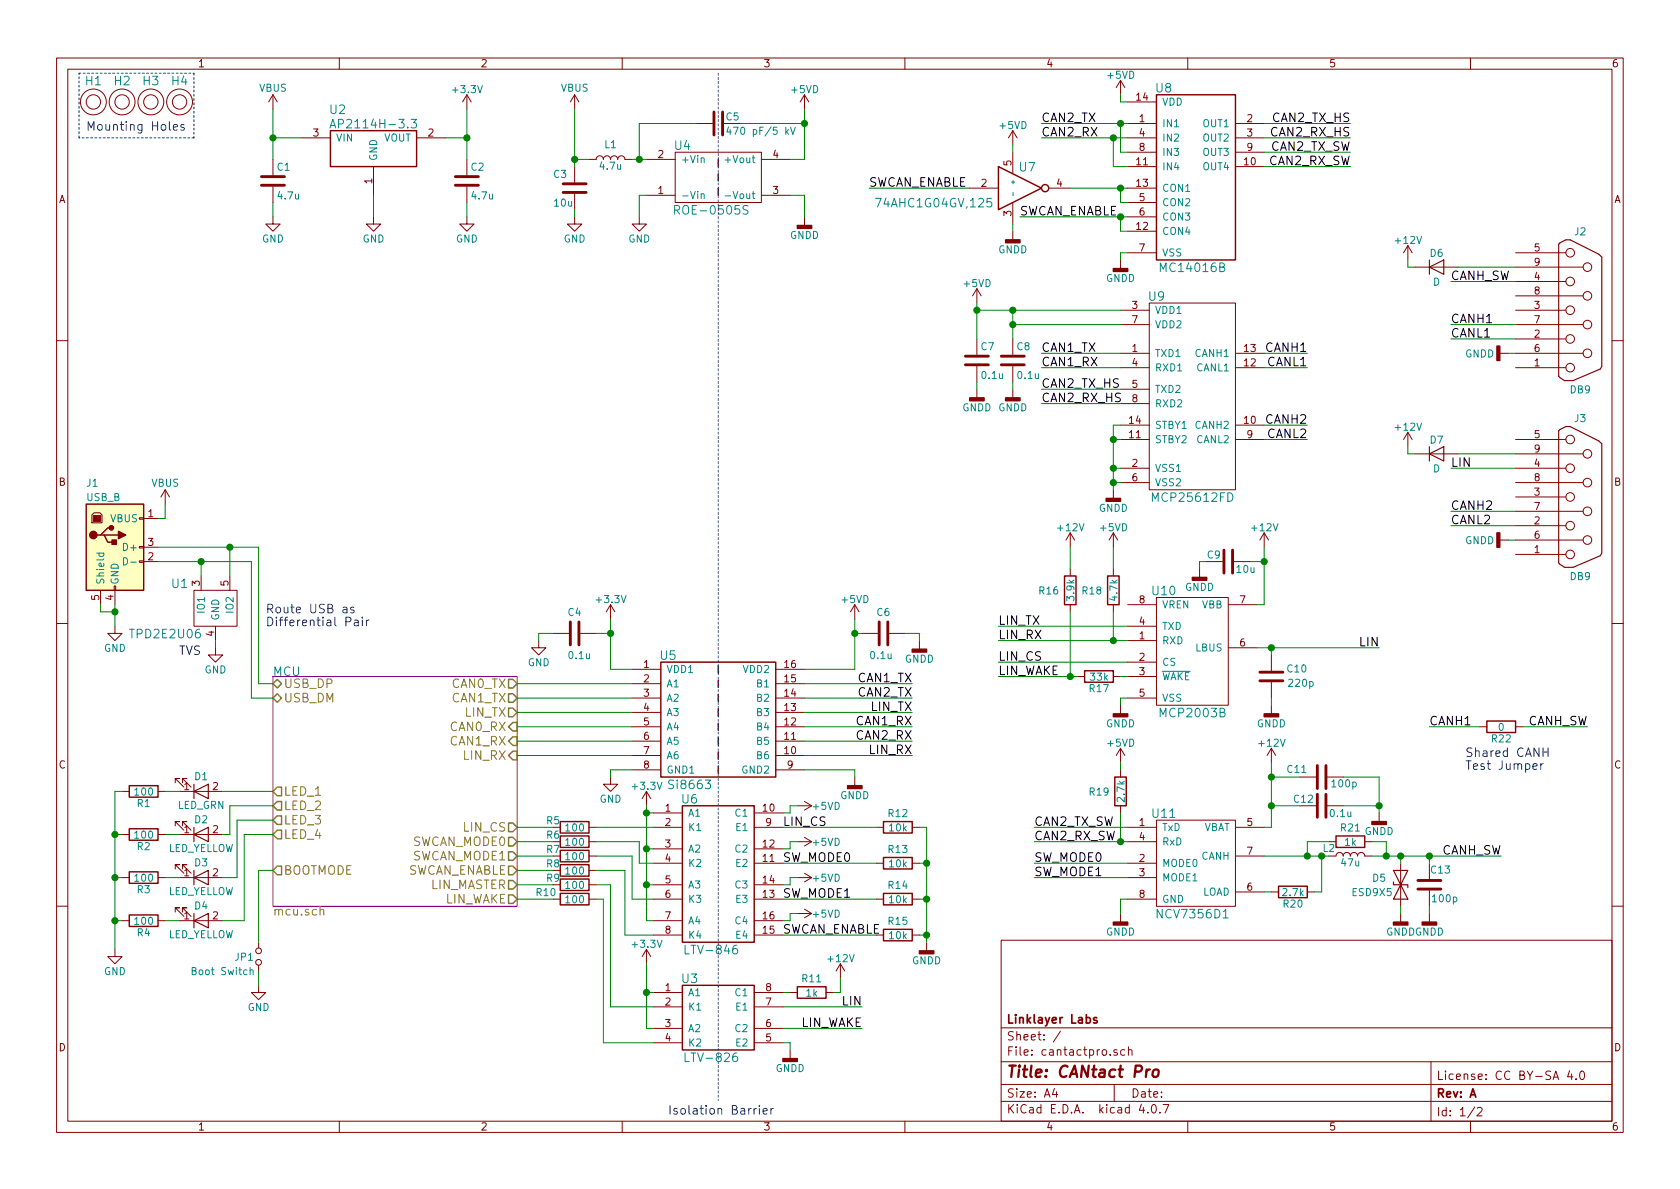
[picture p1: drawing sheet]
<svg xmlns="http://www.w3.org/2000/svg" width="297mm" height="210mm" viewBox="0 0 297 210" stroke-linecap="round" stroke-linejoin="round" font-family="sans-serif">
<g fill="none" stroke="#840000" stroke-width=".18">
<path d="M10 10.3h277v189.9h-277zM12 12.2h273v186.1h-273zM48.3 16.8l-.8 1.2M48.3 16.8v2.5M48.3 16.8l.7 1.2M60 10.3v1.9M82.5 16.8l-.7 1.2M82.5 16.8v2.5M82.5 16.8l.8 1.2M101.6 16.8v2.5M101.6 16.8l-.8 1.2M101.6 16.8l.8 1.2"/>
<path d="M110 10.3v1.9M142.2 16.8v2.5M142.2 16.8l-.7 1.2M142.2 16.8l.8 1.2M160 10.3v1.9M198.1 14.2v2.6M198.1 14.2l-.7 1.3M198.1 14.2l.8 1.3M199.4 18h5.1M210 10.3v1.9M260 10.3v1.9M48.3 38.3v1.3h1.2l-1.2 1.3-1.3-1.3h1.3"/>
<path d="M48.3 28.2v2.8M48.3 33v2.8M53.3 24.4h5.1M66 38.3v1.3h1.3l-1.3 1.3-1.2-1.3h1.2M66 29.5v5M73.7 24.4h5M82.5 38.3v1.3h1.3l-1.3 1.3-1.2-1.3h1.2M82.5 28.2v2.8M82.5 33v2.8M101.6 38.3v1.3h1.3l-1.3 1.3-1.3-1.3h1.3M101.6 29.5v2.8M101.6 34.3v2.8"/>
<path d="M104.1 28.2h1.3a.63 .63 0 0 1 .6-.6 .63 .63 0 0 1 .7 .6 .63 .63 0 0 1 .6-.6 .63 .63 0 0 1 .6 .6 .63 .63 0 0 1 .7-.6 .63 .63 0 0 1 .6 .6 .63 .63 0 0 1 .7-.6 .63 .63 0 0 1 .6 .6h1.3M113 38.3v1.3h1.3l-1.3 1.3-1.2-1.3h1.2M114.3 34.5h5.1M114.3 28.2h5.1M119.4 26.9h15.2v8.9h-15.2zM123.2 21.8h2.8M134.6 34.5h5.1M134.6 28.2h5.1M142.2 38.3v1.6M171.4 33.3h5.1M179.1 23.1v2.5M179.1 26.9v3.8"/>
<path d="M179.1 35.8v3.8M179.1 23.1l-.8 1.3M179.1 23.1l.7 1.3M185.4 33.3h3.8M199.4 21.8h5.1M199.4 24.4h5.1M199.4 33.3h5.1M199.4 35.8h5.1M199.4 38.3h5.1M199.4 26.9h5.1M199.4 29.5h5.1M218.4 21.8h5.1"/>
<path d="M218.4 24.4h5.1M218.4 26.9h5.1M218.4 29.5h5.1M172.7 51v2.6M172.7 59.9v2.8M172.7 51l-.7 1.3M172.7 51l.8 1.3M179.1 40.9v1.5M179.1 59.9v2.8M198.1 54.9h5.1M198.1 57.4h5.1M198.1 46v1.5"/>
<path d="M199.4 44.7h5.1M199.4 40.9h5.1M203.2 53.6h15.2v33h-15.2zM248.9 43.4v2.6M248.9 43.4l-.7 1.3M248.9 43.4l.8 1.3M250.2 47.2h7.6M268 54.9h8.9M268 57.4h11.9M268 59.9h8.9M268 52.3h11.9M268 49.8h8.9"/>
<path d="M268 47.2h11.9M268 44.7h8.9M10 60.2h2M172.7 64.8v2.8M172.7 68.8v1.6M179.1 64.8v2.8M179.1 68.8v1.6M198.1 62.5h5.1M198.1 65h5.1M198.1 68.8h5.1M198.1 71.4h5.1M198.1 77.7h5.1"/>
<path d="M198.1 75.2h5.1M218.4 62.5h5.1M218.4 65h5.1M218.4 77.7h5.1M218.4 75.2h5.1M248.9 76.4l-.7 1.3M248.9 76.4v2.6M248.9 76.4l.8 1.3M265.2 62.5h1.5M268 62.5h11.9M268 65h8.9M268 77.7h8.9"/>
<path d="M285 60.2h2M16.6 90.7h1.1l.3 .4v1.4h-1.7v-1.4zM24.6 99.2h.8v.2h-.8zM24.6 96.6h.8v.3h-.8zM24.6 91.6h.8v.2h-.8zM25.4 91.7h2.5M25.4 99.3h2.5M25.4 96.8h2.5M29.2 86.6l-.8 1.3M29.2 86.6v2.5M29.2 86.6l.8 1.3M189.2 94.2l-.7 1.3"/>
<path d="M189.2 94.2v2.6M189.2 94.2l.8 1.3M196.8 86.6v1.5M196.8 94.2v2.6M196.8 94.2l-.7 1.3M196.8 94.2l.8 1.3M198.1 82.8h5.1M198.1 85.3h5.1M218.2 99.3h2.8M223.5 94.2l-.7 1.3M223.5 94.2v2.6M223.5 94.2l.8 1.3"/>
<path d="M250.2 80.3h7.6M265.2 95.5h1.5M268 82.8h8.9M268 85.3h11.9M268 98h8.9M268 95.5h11.9M268 93h8.9M268 90.4h11.9M268 87.9h8.9M268 80.3h11.9M10 110.3h2M17.8 104.4v2.5"/>
<path d="M20.2 103.6h.2v.8h-.2zM20.3 110.7v1.3h1.3l-1.3 1.3-1.3-1.3h1.3M20.3 104.4v2.5M34.3 104.4h7.6v6.3h-7.6zM35.6 101.8v2.6M38.1 114.5v1.3h1.3l-1.3 1.3-1.3-1.3h1.3M38.1 110.7v2.6M40.6 101.8v2.6M95.2 113.3v1.2h1.3l-1.3 1.3-1.2-1.3h1.2M97.8 112h2.8M102.6 112h2.8M107.9 106.9l-.7 1.3"/>
<path d="M107.9 106.9v2.6M107.9 106.9l.8 1.3M111.8 118.4h5M137.2 118.4h5M151.1 106.9v2.6M151.1 106.9l-.7 1.3M151.1 106.9l.8 1.3M152.4 112h2.8M157.2 112h2.8M162.6 113.3v1.5M189.2 100.6v1.2M189.2 106.9v1.3"/>
<path d="M190.5 119.6h1.3M196.8 119.6h1.3M196.8 100.6v1.2M196.8 106.9v1.3M199.4 113.3h5.1M199.4 117.1h5.1M199.4 119.6h5.1M199.4 110.7h5.1M199.4 106.9h5.1M204.5 105.7h12.7v19h-12.7zM212.1 100.6v1.5M217.2 114.5h5"/>
<path d="M217.2 106.9h5M224.8 115.8v2.8M285 110.3h2M21.6 139.9h1.3M27.9 139.9h1.3M31 138.4v-.7h.7h-.7l1.5 1.5M31.7 139.9h7.7M32.3 138.4v-.7h.7h-.7l1.5 1.5M107.9 137.4v1.3h1.3l-1.3 1.2-1.2-1.2h1.2M111.8 123.4h5M111.8 120.9h5M111.8 126h5"/>
<path d="M111.8 128.5h5M111.8 131.1h5M111.8 133.6h5M111.8 136.1h5M114.3 139.9l-.8 1.3M114.3 139.9v2.6M114.3 139.9l.8 1.3M137.2 123.4h5M137.2 120.9h5M137.2 126h5M137.2 128.5h5M137.2 131.1h5"/>
<path d="M137.2 133.6h5M137.2 136.1h5M151.1 137.4v1.5M198.1 124.7v1.5M198.1 132.3v2.6M198.1 136.1v1.3M198.1 132.3l-.7 1.3M198.1 132.3l.8 1.3M199.4 123.4h5.1M224.8 132.3l-.8 1.3M224.8 120.6v2.8M224.8 124.7v1.5"/>
<path d="M224.8 132.3v2.6M224.8 132.3l.8 1.3M229.9 137.4h2.8M234.7 137.4h2.8M261.6 128.5h1.3M268 128.5h1.2M21.6 155.2h1.3M21.6 147.6h1.3M27.9 155.2h1.3M27.9 147.6h1.3M31 146v-.7h.7h-.7l1.5 1.5M31 153.7v-.8h.7h-.7l1.5 1.5"/>
<path d="M31.7 155.2h7.7M31.7 147.6h7.7M32.3 146v-.7h.7h-.7l1.5 1.5M32.3 153.7v-.8h.7h-.7l1.5 1.5M97.8 159h1.3M104.1 146.3h1.3M104.1 148.8h1.3M104.1 151.4h1.3M104.1 159h1.3M104.1 156.5h1.3M104.1 153.9h1.3M115.6 146.3h5"/>
<path d="M115.6 152.6h5M115.6 159h5M115.6 143.8h5M115.6 150.1h5M115.6 156.5h5M133.3 146.3h5.1M133.3 152.6h5.1M133.3 159h5.1M133.3 143.8h5.1M133.3 150.1h5.1M133.3 156.5h5.1M141 155.2h2.5"/>
<path d="M141 148.8h2.5M141 142.5h2.5M142.2 141.7l1.3 .8M142.2 148.1l1.3 .7M142.2 154.4l1.3 .8M143.5 142.5l-1.3 .8M143.5 148.8l-1.3 .8M143.5 155.2l-1.3 .8M154.9 146.3h1.3M154.9 152.6h1.3M154.9 159h1.3M161.3 146.3h1.3"/>
<path d="M161.3 152.6h1.3M161.3 159h1.3M198.1 142.5v1.3M199.4 146.3h5.1M199.4 152.6h5.1M199.4 155.2h5.1M199.4 148.8h5.1M199.4 159h5.1M204.5 145h13.9v15.3h-13.9zM218.4 146.3h5.1M218.4 157.7h5.1M218.4 151.4h5.1"/>
<path d="M224.8 157.7h1.3M229.9 142.5h2.8M231.1 157.7h1.3M234.7 142.5h2.8M234.9 151.4h1.3a.63 .63 0 0 1 .7-.7 .63 .63 0 0 1 .6 .7 .63 .63 0 0 1 .6-.7 .63 .63 0 0 1 .7 .7 .63 .63 0 0 1 .6-.7 .63 .63 0 0 1 .6 .7 .63 .63 0 0 1 .7-.7 .63 .63 0 0 1 .6 .7h1.3M241.3 148.8h1.3M243.8 143.8v1.5M247.6 152.6v7.7M252.7 152.6v2.8M252.7 157.5v2.8M10 160.2h2M20.3 167.9v1.3h-1.3l1.3 1.2 1.3-1.2h-1.3"/>
<path d="M21.6 162.8h1.3M27.9 162.8h1.3M31 161.3v-.8h.7h-.7l1.5 1.5M31.7 162.8h7.7M32.3 161.3v-.8h.7h-.7l1.5 1.5M45.7 174.2v1.3h1.3l-1.3 1.3-1.3-1.3h1.3M45.7 166.6v1M45.7 170.7v1M114.3 167.9v2.5M114.3 167.9l-.8 1.3M114.3 167.9l.8 1.3M115.6 162.8h5"/>
<path d="M115.6 165.3h5M115.6 175.5h5M115.6 178h5M133.3 162.8h5.1M133.3 165.3h5.1M133.3 175.5h5.1M133.3 178h5.1M139.7 175.5h1.3M141 161.5h2.5M142.2 160.8l1.3 .7M143.5 161.5l-1.3 .8M146 175.5h1.3"/>
<path d="M148.6 170.4l-.8 1.3M148.6 170.4v2.6M148.6 170.4l.8 1.3M161.3 165.3h1.3M163.8 166.6v1.5M177 166.3h108v32h-108zM198.1 161.5v1.6M247.6 161.5v1.6M252.7 161.5v1.6M285 160.2h2M60 198.3v1.9M110 198.3v1.9"/>
<path d="M115.6 181.9h5M115.6 184.4h5M133.3 181.9h5.1M133.3 184.4h5.1M139.7 185.7v1.5M160 198.3v1.9M177 194.8h108M177 191.8h108M177 187.8h108M177 181.8h108M186.4 192.5l-.3 1h.9M186.8 193v1"/>
<path d="M187.5 182.3l-1.3 2M197 191.8v3M197.5 185.7a.37 .37 0 0 0-.6 .1l.1 .2 .5 .2 .1 .1-.2 .3-.5-.1M198.9 185.7l-.5-.1-.3 .3 .1 .6 .2 .1 .5-.1M199.5 185.7l.2-.1 .4 .1 .1 .9M199.5 185.1v1.5M201.8 195.2l-.4 1.1h1M202.9 196.7v.1M203.8 195.4l.1-.1a.81 .81 0 0 1 .6 .6 .81 .81 0 0 1-.3 .8l-.1 .1a.8 .8 0 0 1-.6-.6 .8 .8 0 0 1 .3-.8zM205.1 196.7v.1M205.6 195.3h1.1l-.7 1.5M210 198.3v1.9"/>
<path d="M253 187.8v10.5M260 198.3v1.9M260.8 195.8l-1.3 1.9M261.2 196l.2-.2h.4l.3 .5-1 1h1M277.5 189.3l-.3 1.1h.9M277.9 189.9v1M278.7 190.8v.1M279.5 189.6l.2-.2a.81 .81 0 0 1 .5 .6 .81 .81 0 0 1-.2 .8l-.2 .1a.79 .79 0 0 1-.3-1.3z"/>
<circle cx="16.5" cy="18" r="2.29"/>
<circle cx="16.5" cy="18" r="1.27"/>
<circle cx="21.6" cy="18" r="2.29"/>
<circle cx="21.6" cy="18" r="1.27"/>
<circle cx="26.7" cy="18" r="2.29"/>
<circle cx="26.7" cy="18" r="1.27"/>
<circle cx="31.7" cy="18" r="2.29"/>
<circle cx="31.7" cy="18" r="1.27"/>
<circle cx="277.6" cy="54.9" r=".76"/>
<circle cx="277.6" cy="59.9" r=".76"/>
<circle cx="277.6" cy="44.7" r=".76"/>
<circle cx="277.6" cy="49.8" r=".76"/>
<circle cx="280.7" cy="47.2" r=".76"/>
<circle cx="280.7" cy="57.4" r=".76"/>
<circle cx="280.7" cy="52.3" r=".76"/>
<circle cx="277.6" cy="65" r=".76"/>
<circle cx="277.6" cy="77.7" r=".76"/>
<circle cx="280.7" cy="62.5" r=".76"/>
<circle cx="277.6" cy="98" r=".76"/>
<circle cx="277.6" cy="87.9" r=".76"/>
<circle cx="277.6" cy="93" r=".76"/>
<circle cx="277.6" cy="82.8" r=".76"/>
<circle cx="280.7" cy="85.3" r=".76"/>
<circle cx="280.7" cy="95.5" r=".76"/>
<circle cx="280.7" cy="80.3" r=".76"/>
<circle cx="280.7" cy="90.4" r=".76"/>
<circle cx="45.7" cy="168.1" r=".51"/>
<circle cx="45.7" cy="170.2" r=".51"/>
</g>
<path d="M203.3 189.1a.54 .54 0 0 0-.6 .4M204 189.3a.51 .51 0 0 1 .5-.2 .51 .51 0 0 1 .4 .4l-.1 .6a.54 .54 0 0 1-.5 .4 .54 .54 0 0 1-.5-.4z" fill="none" stroke="#840000" stroke-width=".41"/>
<path d="M193.9 180a.37 .37 0 0 0-.6 .1l.1 .3 .5 .1 .1 .1-.2 .3-.5-.1" fill="none" stroke="#840000" stroke-width=".3"/>
<g fill="none" stroke="#008484" stroke-width=".18">
<path d="M58.3 22.6l.6-1.5 .5 1.5M58.5 22.2h.7M72.7 21.1h.9l-.5 .6 .4 .1 .1 .2v.5l-.3 .1h-.4l-.2-.1M119.3 37.2l.7-.1 .2-.3-.1-.3-.2-.2h-.6v1.6M124 34.4l.2-.1h.3v.8M124 28l.2-.1 .3 .1v.8M128.2 34.6h1M128.8 22.4l-.3 .9h.8M132.3 36.4a.62 .62 0 0 0-.9 .1v.4l.8 .4v.4a.62 .62 0 0 1-.8 .1M139.8 22.5l.4 1.3 .4-1.3M175.3 35.1h-.8v.7l.2-.1h.5l.2 .2v.4l-.3 .3h-.4l-.2-.2M179.1 34v.6"/>
<path d="M17.1 97.8h1.3M17.6 97.8l-.1 .4 .3 .2 .5-.1v-.5M21.8 98.6a.64 .64 0 0 1 .8 .7 .64 .64 0 0 1-.8 .6zM23.1 99.4h1M205.5 118.7h4.9M44.2 171.6l.2-.1 .3 .1 .1 .8M44.2 171.1v1.3M130.3 167.2a.62 .62 0 0 0-.8 .6l.1 .7a.48 .48 0 0 0 .8-.1v-.5a.48 .48 0 0 0-.9 .1M216.3 162.3h.8M130.3 186.2a.62 .62 0 0 0-.8 .7l.1 .7a.48 .48 0 0 0 .8-.2v-.5a.48 .48 0 0 0-.9 .2"/>
</g>
<path d="M48.3 119.6h43.1v40.7h-43.1z" fill="none" stroke="#840084" stroke-width=".18"/>
<path d="M56.6 161l.1-.1a.36 .36 0 0 1 .6 .1v.8" fill="none" stroke="#848400" stroke-width=".18"/>
<g fill="none" stroke="#848400" stroke-width=".25">
<path d="M48.3 120.9l.7-.8 .8 .8-.8 .8zM48.3 123.4l.7-.7 .8 .7-.8 .8zM49 139.2h.8v1.5h-.8l-.7-.8zM89.9 120.1h.8l.7 .8-.7 .8h-.8zM89.9 122.7h.8l.7 .7-.7 .8h-.8zM89.9 125.2h.8l.7 .8-.7 .7h-.8zM90.7 127.8h.7v1.5h-.7l-.8-.8zM90.7 130.3h.7v1.5h-.7l-.8-.7zM90.7 132.8h.7v1.6h-.7l-.8-.8zM49 141.7h.8v1.6h-.8l-.7-.8zM49 144.3h.8v1.5h-.8l-.7-.8zM49 153.2h.8v1.5h-.8l-.7-.8z"/>
<path d="M49 146.8h.8v1.5h-.8l-.7-.7zM89.9 148.1h.8l.7 .7-.7 .8h-.8zM89.9 150.6h.8l.7 .8-.7 .7h-.8zM89.9 153.2h.8l.7 .7-.7 .8h-.8zM89.9 145.5h.8l.7 .8-.7 .8h-.8zM89.9 155.7h.8l.7 .8-.7 .7h-.8zM89.9 158.2h.8l.7 .8-.7 .8h-.8z"/>
</g>
<g fill="none" stroke="#840000" stroke-width=".51">
<path d="M126.2 19.8v4.1M127.8 19.8v4.1M46.2 32.8h4.1M46.2 31.2h4.1M80.5 32.8h4.1M80.5 31.2h4.1M99.6 34h4M99.6 32.5h4M170.7 64.5h4.1M170.7 63h4.1M177 64.5h4.1M177 63h4.1"/>
<path d="M216.4 97.3v4M217.9 97.3v4M100.8 110v4M102.4 110v4M155.4 110v4M157 110v4M222.8 118.9h4M222.8 120.4h4M232.9 135.4v4M234.4 135.4v4M232.9 140.5v4M234.4 140.5v4"/>
<path d="M250.7 155.7h4.1M250.7 157.2h4.1"/>
</g>
<g fill="none" stroke="#840000" stroke-width=".2">
<path d="M252.7 47.2l2.6-1.2v2.5zM252.7 46v2.5M275.8 42.9l1.1-.5h.7l5.1 2.6 .5 .5v19.3l-.2 .4-4.9 2.1h-1.5l-1-.8v-23.3zM252.7 79v2.5M275.8 75.9l1.1-.5h.7l5.1 2.6 .5 .5v19.3l-.2 .5-4.9 2h-1.5l-1-.7v-23.4zM252.7 80.3l2.6-1.3v2.5zM34.3 139.9l2.5-1.2v2.5zM34.3 138.7v2.5M34.3 147.6l2.5-1.3v2.5zM34.3 155.2l2.5-1.3v2.6zM34.3 146.3v2.5M34.3 153.9v2.6"/>
<path d="M246.4 153.9h2.5l-1.3 2.6zM246.4 156v.5h2.5v.5M247.6 156.5l1.3 2.5h-2.5zM34.3 162.8l2.5-1.3v2.6zM34.3 161.5v2.6"/>
</g>
<g fill="none" stroke="#840000" stroke-width=".25">
<path d="M204.5 16.8h13.9v29.2h-13.9zM58.4 23.1h15.3v6.4h-15.3zM127 28.2v1.3M127 30.7v1.3M127 33.3v1.2M176.5 29.5l7.6 3.8-7.6 3.8zM15.2 89.1h10.2v15.3h-10.2zM17.8 94.6h.6l.6 1.3h1.3M18.4 94.6h2.6M19.7 93.3h-.7l-1.2 1.3h-.7M116.8 117.1h20.4v20.3h-20.4zM127 117.7v1.3"/>
<path d="M188.2 101.8h2v5.1h-2zM191.8 118.6h5v2h-5zM195.8 101.8h2.1v5.1h-2.1zM22.9 138.9h5v2.1h-5zM127 120.3v1.2M127 122.8v1.3M127 125.3v1.3M127 127.9v1.3M127 130.4v1.3M127 133v1.2M127 135.5v1.3M197.1 137.4h2v5.1h-2z"/>
<path d="M262.9 127.5h5.1v2h-5.1zM22.9 146.6h5v2h-5zM22.9 154.2h5v2h-5zM99.1 145.3h5v2h-5zM99.1 147.8h5v2.1h-5zM99.1 150.4h5v2h-5zM99.1 152.9h5v2h-5zM99.1 155.4h5v2.1h-5zM99.1 158h5v2h-5zM120.6 142.5h12.7v24.1h-12.7zM156.2 145.3h5.1v2h-5.1zM156.2 151.6h5.1v2.1h-5.1z"/>
<path d="M156.2 158h5.1v2h-5.1zM226.1 156.7h5v2h-5zM236.2 147.8h5.1v2.1h-5.1zM22.9 161.8h5v2h-5zM120.6 174.2h12.7v11.5h-12.7zM141 174.5h5v2h-5zM156.2 164.3h5.1v2.1h-5.1z"/>
<circle cx="184.8" cy="33.3" r=".63"/>
</g>
<path d="M15.2 89.1h10.2v15.3h-10.2z" fill="#ffffc2" stroke="#ffffc2" stroke-width=".18"/>
<g fill="#840000" stroke="#840000" stroke-width=".25">
<path d="M19.8 95.5h.8v.8h-.8z"/>
<path d="M21 94l1.2 .6-1.2 .6z"/>
<path d="M141 39.9h2.5v.5h-2.5z"/>
<path d="M195.6 88.1h2.5v.5h-2.5z"/>
<path d="M196.8 126.2h2.6v.5h-2.6z"/>
<path d="M196.8 163.1h2.6v.5h-2.6z"/>
<path d="M149.9 138.9h2.5v.5h-2.5z"/>
<path d="M161.3 114.8h2.5v.5h-2.5z"/>
<path d="M162.6 168.1h2.5v.6h-2.5z"/>
<path d="M171.4 70.4h2.6v.5h-2.6z"/>
<path d="M177.8 42.4h2.5v.5h-2.5z"/>
<path d="M242.6 145.3h2.5v.5h-2.5z"/>
<path d="M246.4 163.1h2.5v.5h-2.5z"/>
<path d="M251.5 163.1h2.5v.5h-2.5z"/>
<path d="M223.5 126.2h2.6v.5h-2.6z"/>
<path d="M210.8 102.1h2.6v.5h-2.6z"/>
<path d="M196.8 47.5h2.6v.5h-2.6z"/>
<path d="M264.7 94.2h.5v2.6h-.5z"/>
<path d="M177.8 70.4h2.5v.5h-2.5z"/>
<path d="M264.7 61.2h.5v2.5h-.5z"/>
<path d="M138.4 187.2h2.6v.5h-2.6z"/>
<circle cx="16.5" cy="94.6" r=".63"/>
<circle cx="19.7" cy="93.3" r=".38"/>
</g>
<path d="M16.5 91.2h1.3v1h-1.3z" fill="#840000" stroke="#840000" stroke-width=".18"/>
<g fill="none" stroke="#0000c2" stroke-width=".18">
<path d="M30.7 22.5l.7-.1-.1-.3-.4-.1-.2 .2v.8h.6M32.5 22.1l-.3-.1-.2 .2v.2l.5 .2v.4h-.5M60.7 107.4h.6v1M61.3 107.7l-.5 .1a.3 .3 0 0 0-.2 .3 .3 .3 0 0 0 .2 .3l.5-.1M62.6 107.4h-.4l-.2 .2 .1 .2 .5 .1v.4h-.6M62.7 109.7h.6v1M63.3 110l-.5 .1a.3 .3 0 0 0-.2 .3 .3 .3 0 0 0 .2 .3l.5-.1M64.1 109.1v.2M64.1 109.6v1.1M64.8 109.6v1.1M65.2 109.6l-.3 .1-.1 .3M271 135.6l.8-.2-.1-.3-.4-.1-.3 .3 .1 .7h.6"/>
<path d="M272.4 135v1.1M272.8 133h.9M272.8 135l-.2 .1-.2 .3M273.7 132.3v1.5M133.8 196l-.3 .1-.2 .2M134.3 195.5v.2M134.3 196v1M134.9 196.5l.8-.1-.1-.3-.4-.1-.3 .2 .1 .7h.6M136.3 196v1M136.7 196l-.3 .1-.1 .2"/>
</g>
<g fill="#008400" stroke="#008400" stroke-width=".25">
<circle cx="20.3" cy="147.6" r=".51"/>
<circle cx="20.3" cy="155.2" r=".51"/>
<circle cx="196.9" cy="85.3" r=".51"/>
<circle cx="179.1" cy="54.9" r=".51"/>
<circle cx="179.1" cy="57.4" r=".51"/>
<circle cx="196.9" cy="82.8" r=".51"/>
<circle cx="196.9" cy="77.7" r=".51"/>
<circle cx="20.3" cy="108.2" r=".51"/>
<circle cx="113" cy="28.2" r=".51"/>
<circle cx="101.6" cy="28.2" r=".51"/>
<circle cx="108" cy="112" r=".51"/>
<circle cx="142.2" cy="21.8" r=".51"/>
<circle cx="172.7" cy="54.9" r=".51"/>
<circle cx="151.1" cy="112" r=".51"/>
<circle cx="163.8" cy="165.3" r=".51"/>
<circle cx="163.8" cy="159" r=".51"/>
<circle cx="163.8" cy="152.6" r=".51"/>
<circle cx="20.3" cy="162.8" r=".51"/>
<circle cx="48.3" cy="24.4" r=".51"/>
<circle cx="82.6" cy="24.4" r=".51"/>
<circle cx="114.3" cy="143.8" r=".51"/>
<circle cx="114.3" cy="150.1" r=".51"/>
<circle cx="114.3" cy="156.5" r=".51"/>
<circle cx="198.1" cy="33.3" r=".51"/>
<circle cx="198.1" cy="38.3" r=".51"/>
<circle cx="198.1" cy="21.8" r=".51"/>
<circle cx="196.9" cy="24.4" r=".51"/>
<circle cx="198.1" cy="148.8" r=".51"/>
<circle cx="233.7" cy="151.4" r=".51"/>
<circle cx="231.1" cy="151.4" r=".51"/>
<circle cx="245.1" cy="151.4" r=".51"/>
<circle cx="224.8" cy="137.4" r=".51"/>
<circle cx="224.8" cy="142.5" r=".51"/>
<circle cx="243.8" cy="142.5" r=".51"/>
<circle cx="247.7" cy="151.4" r=".51"/>
<circle cx="252.7" cy="151.4" r=".51"/>
<circle cx="224.8" cy="114.5" r=".51"/>
<circle cx="223.5" cy="99.3" r=".51"/>
<circle cx="196.9" cy="113.3" r=".51"/>
<circle cx="189.2" cy="119.6" r=".51"/>
<circle cx="40.6" cy="96.8" r=".51"/>
<circle cx="35.6" cy="99.3" r=".51"/>
<circle cx="114.3" cy="175.5" r=".51"/>
</g>
<g fill="none" stroke="#008400" stroke-width=".18">
<path d="M48.3 19.3v8.9M82.5 19.3v8.9M101.6 19.3v10.2M142.2 19.3v8.9h-2.5M198.1 16.8v1.2h1.3M48.3 24.4h5M48.3 35.8v2.5M66 34.5v3.8M78.7 24.4h3.8M82.5 35.8v2.5M101.6 37.1v1.2M101.6 28.2h2.5"/>
<path d="M111.8 28.2h2.5M114.3 34.5h-1.3v3.8M123.2 21.8h-10.2v6.4M130.8 21.8h11.4M139.7 34.5h2.5v3.8M153.7 33.3h17.7M179.1 25.6v1.3M179.1 39.6v1.3M180.3 38.3h19.1M184.1 21.8h15.3M184.1 24.4h15.3M189.2 33.3h10.2"/>
<path d="M196.8 24.4v5.1h2.6M198.1 21.8v5.1h1.3M198.1 33.3v2.5h1.3M198.1 38.3v2.6h1.3M223.5 29.5h15.3M223.5 26.9h15.3M223.5 21.8h15.3M223.5 24.4h15.3M172.7 54.9h25.4M172.7 53.6v6.3M179.1 57.4h19M179.1 54.9v5"/>
<path d="M199.4 44.7h-1.3v1.3M248.9 46v1.2h1.3M256.5 57.4h11.5M256.5 59.9h11.5M256.5 49.8h11.5M257.8 47.2h10.2M172.7 67.6v1.2M179.1 67.6v1.2M184.1 65h14M184.1 62.5h14M184.1 71.4h14M184.1 68.8h14"/>
<path d="M196.8 77.7h1.3M198.1 75.2h-1.3v11.4M223.5 65h7.6M223.5 62.5h7.6M223.5 77.7h7.6M223.5 75.2h7.6M248.9 79v1.3h1.3M266.7 62.5h1.3M27.9 99.3h16.5v24.1h3.9M27.9 96.8h17.8v24.1h2.6M29.2 89.1v2.6h-1.3M35.6 99.3v2.5"/>
<path d="M40.6 96.8v5M189.2 96.8v3.8M196.8 82.8h1.3M196.8 85.3h1.3M196.8 96.8v3.8M213.4 99.3h-1.3v1.3M221 99.3h2.5M223.5 96.8v10.1h-1.3M256.5 82.8h11.5M256.5 93h11.5M256.5 90.4h11.5M257.8 80.3h10.2"/>
<path d="M266.7 95.5h1.3M17.8 106.9v1.3h2.5M20.3 106.9v3.8M38.1 113.3v1.2M97.8 112h-2.6v1.3M105.4 112h2.5M107.9 109.5v8.9h3.9M151.1 109.5v8.9h-8.9M151.1 112h1.3M160 112h2.6v1.3M176.5 110.7h22.9M176.5 113.3h22.9"/>
<path d="M176.5 117.1h22.9M176.5 119.6h14M189.2 108.2v11.4M196.8 108.2v5.1M198.1 119.6h1.3M222.2 114.5h21.6M224.8 114.5v1.3M21.6 139.9h-1.3v28M29.2 139.9h2.5M39.4 139.9h8.9M91.4 123.4h20.4M91.4 120.9h20.4"/>
<path d="M91.4 126h20.4M91.4 128.5h20.4M91.4 131.1h20.4M91.4 133.6h20.4M111.8 136.1h-3.9v1.3M142.2 123.4h19.1M142.2 120.9h19.1M142.2 126h19.1M142.2 128.5h19.1M142.2 131.1h19.1M142.2 133.6h19.1M142.2 136.1h8.9v1.3"/>
<path d="M198.1 134.9v1.2M199.4 123.4h-1.3v1.3M224.8 134.9v11.4h-1.3M224.8 123.4v1.3M224.8 137.4h5.1M237.5 137.4h6.3v6.4M252.7 128.5h8.9M269.2 128.5h11.5M20.3 147.6h1.3M20.3 155.2h1.3M29.2 147.6h2.5M29.2 155.2h2.5"/>
<path d="M48.3 142.5h-7.7v5.1h-1.2M48.3 147.6h-5.1v15.2h-3.8M48.3 145h-6.4v10.2h-2.5M48.3 153.9h-2.6v12.7M91.4 159h6.4M91.4 148.8h6.4M91.4 153.9h6.4M91.4 146.3h6.4M91.4 156.5h6.4M91.4 151.4h6.4M105.4 159h1.3v25.4h8.9M105.4 151.4h6.4v7.6h3.8"/>
<path d="M105.4 148.8h7.6v3.8h2.6M105.4 153.9h5.1v11.4h5.1M105.4 156.5h2.5v21.5h7.7M105.4 146.3h10.2M114.3 142.5v20.3h1.3M114.3 143.8h1.3M114.3 150.1h1.3M114.3 156.5h1.3M138.4 159h16.5M138.4 152.6h16.5M138.4 146.3h16.5M141 155.2h-1.3v1.3"/>
<path d="M141 148.8h-1.3v1.3M141 142.5h-1.3v1.3M162.6 159h1.2M162.6 152.6h1.2M162.6 146.3h1.2v20.3M182.9 155.2h16.5M182.9 148.8h16.5M182.9 152.6h16.5M182.9 146.3h16.5M198.1 143.8v5M199.4 159h-1.3v2.5M223.5 151.4h11.4"/>
<path d="M223.5 157.7h1.3M224.8 142.5h5.1M233.7 151.4v6.3h-1.3M234.9 148.8h-3.8v2.6M237.5 142.5h6.3M242.6 148.8h2.5v2.6M242.6 151.4h22.8M247.6 151.4v1.2M252.7 151.4v1.2M20.3 162.8h1.3M29.2 162.8h2.5M45.7 171.7v2.5"/>
<path d="M114.3 170.4v11.5h1.3M114.3 175.5h1.3M138.4 165.3h16.5M138.4 178h14M138.4 175.5h1.3M141 161.5h-1.3v1.3M148.6 173v2.5h-1.3M162.6 165.3h1.2M247.6 160.3v1.2M252.7 160.3v1.2M138.4 184.4h1.3v1.3M138.4 181.9h14"/>
</g>
<path d="M14 12.9h20.3M34.3 12.9v11.5M127 12.9v181.7M14 24.4v-11.5M34.3 24.4h-20.3" fill="none" stroke="#0000c2" stroke-width=".18" stroke-dasharray=".3 .4"/>
<text font-size="2.8" fill="#840000" x="178" y="190.5">Title: CANtact Pro</text>
<g font-size="2.1" fill="#008484">
<text x="15.2" y="15.1">H1</text>
<text x="20.2" y="15.1">H2</text>
<text x="25.3" y="15.1">H3</text>
<text x="30.4" y="15.1">H4</text>
<text x="204.4" y="16.4">U8</text>
<text x="58.3" y="20.2">U2</text>
<text x="59.6" y="22.7">AP2114H-3.3</text>
<text x="119.3" y="26.5">U4</text>
<text x="180.3" y="30.3">U7</text>
<text x="120" y="37.9">ROE-0505S</text>
<text x="155.4" y="36.7">74AHC1G04GV,125</text>
<text x="203.1" y="53.2">U9</text>
<text x="205.5" y="48.1">MC14016B</text>
<text x="204.1" y="88.7">MCP25612FD</text>
<text x="30.4" y="104">U1</text>
<text x="203.8" y="105.3">U10</text>
<text x="23.3" y="112.9">TPD2E2U06</text>
<text x="48.3" y="119.5">MCU</text>
<text x="116.8" y="116.7">U5</text>
<text x="205.3" y="126.8">MCP2003B</text>
<text x="118.6" y="139.5">Si8663</text>
<text x="120.6" y="142.1">U6</text>
<text x="203.8" y="144.6">U11</text>
<text x="204.9" y="162.4">NCV7356D1</text>
<text x="120.6" y="173.8">U3</text>
<text x="121.6" y="168.8">LTV-846</text>
<text x="121.6" y="187.8">LTV-826</text>
</g>
<g font-size="2.1" fill="#0000c2">
<text x="15.2" y="23.1">Mounting Holes</text>
<text x="47" y="108.5">Route USB as</text>
<text x="47" y="110.7">Differential Pair</text>
<text x="31.4" y="115.8">TVS</text>
<text x="259.1" y="133.9">Shared CANH</text>
<text x="259.1" y="136.1">Test Jumper</text>
<text x="118.1" y="197.1">Isolation Barrier</text>
</g>
<g font-size="2.1">
<text x="184.1" y="21.6">CAN2_TX</text>
<text x="225" y="21.6">CAN2_TX_HS</text>
<text x="184.1" y="24.1">CAN2_RX</text>
<text x="224.3" y="29.2">CAN2_RX_SW</text>
<text x="224.5" y="26.7">CAN2_TX_SW</text>
<text x="224.7" y="24.1">CAN2_RX_HS</text>
<text x="153.7" y="33">SWCAN_ENABLE</text>
<text x="180.3" y="38.1">SWCAN_ENABLE</text>
<text x="256.5" y="49.5">CANH_SW</text>
<text x="256.5" y="57.1">CANH1</text>
<text x="256.5" y="59.7">CANL1</text>
<text x="184.1" y="64.8">CAN1_RX</text>
<text x="184.1" y="62.2">CAN1_TX</text>
<text x="223.8" y="62.2">CANH1</text>
<text x="224.1" y="64.8">CANL1</text>
<text x="184.1" y="71.1">CAN2_RX_HS</text>
<text x="184.1" y="68.6">CAN2_TX_HS</text>
<text x="223.8" y="74.9">CANH2</text>
<text x="224.1" y="77.5">CANL2</text>
<text x="256.5" y="82.5">LIN</text>
<text x="256.5" y="90.2">CANH2</text>
<text x="256.5" y="92.7">CANL2</text>
<text x="176.5" y="110.5">LIN_TX</text>
<text x="176.5" y="113">LIN_RX</text>
<text x="176.5" y="116.8">LIN_CS</text>
<text x="176.5" y="119.4">LIN_WAKE</text>
<text x="240.4" y="114.3">LIN</text>
<text x="151.6" y="120.6">CAN1_TX</text>
<text x="151.6" y="123.2">CAN2_TX</text>
<text x="154" y="125.7">LIN_TX</text>
<text x="151.4" y="130.8">CAN2_RX</text>
<text x="151.4" y="128.3">CAN1_RX</text>
<text x="252.7" y="128.3">CANH1</text>
<text x="270" y="128.3">CANH_SW</text>
<text x="153.7" y="133.3">LIN_RX</text>
<text x="182.9" y="148.6">CAN2_RX_SW</text>
<text x="182.9" y="146">CAN2_TX_SW</text>
<text x="182.9" y="152.4">SW_MODE0</text>
<text x="182.9" y="154.9">SW_MODE1</text>
<text x="254.7" y="151.1">CANH_SW</text>
<text x="149" y="177.8">LIN</text>
<text x="141.3" y="181.6">LIN_WAKE</text>
</g>
<g font-size="2.1" fill="#848400">
<text x="50.2" y="121.7">USB_DP</text>
<text x="50.2" y="124.2">USB_DM</text>
<text x="79.8" y="121.7">CAN0_TX</text>
<text x="79.8" y="124.2">CAN1_TX</text>
<text x="79.6" y="129.3">CAN0_RX</text>
<text x="79.6" y="131.8">CAN1_RX</text>
<text x="82.2" y="126.7">LIN_TX</text>
<text x="82" y="134.4">LIN_RX</text>
<text x="50.2" y="140.7">LED_1</text>
<text x="50.2" y="143.3">LED_2</text>
<text x="50.2" y="145.8">LED_3</text>
<text x="50.2" y="148.3">LED_4</text>
<text x="72.8" y="149.6">SWCAN_MODE0</text>
<text x="82" y="147.1">LIN_CS</text>
<text x="50.2" y="154.7">BOOTMODE</text>
<text x="71.6" y="154.7">SWCAN_ENABLE</text>
<text x="72.8" y="152.1">SWCAN_MODE1</text>
<text x="48.3" y="161.9">mcu.sch</text>
<text x="75.9" y="157.2">LIN_MASTER</text>
<text x="78.4" y="159.8">LIN_WAKE</text>
</g>
<g font-size="2.1" fill="#008400">
<text x="138.4" y="146">LIN_CS</text>
<text x="138.4" y="152.4">SW_MODE0</text>
<text x="138.4" y="158.7">SW_MODE1</text>
</g>
<g font-size="2.1" fill="#840000">
<text x="138.4" y="165.1">SWCAN_ENABLE</text>
<text x="178" y="184">Sheet: /</text>
<text x="178" y="181">Linklayer Labs</text>
<text x="178" y="186.7">File: cantactpro.sch</text>
<text x="254" y="191">License: CC BY-SA 4.0</text>
<text x="178" y="196.9">KiCad E.D.A. kicad 4.0.7</text>
<text x="178" y="194.1">Size: A4</text>
<text x="200" y="194.1">Date:</text>
<text x="254" y="194.1">Rev: A</text>
<text x="254" y="197.4">Id: 1/2</text>
</g>
<g font-size="1.8" fill="#840000">
<text x="35" y="11.9">1</text>
<text x="85" y="11.9">2</text>
<text x="135" y="11.9">3</text>
<text x="185" y="11.9">4</text>
<text x="235" y="11.9">5</text>
<text x="285" y="11.9">6</text>
<text x="201" y="17.8">14</text>
<text x="201.4" y="21.6">1</text>
<text x="220.5" y="21.6">2</text>
<text x="55.4" y="24.1">3</text>
<text x="75.7" y="24.1">2</text>
<text x="116.4" y="27.9">2</text>
<text x="136.7" y="27.9">4</text>
<text x="178.8" y="29.3" transform="rotate(-90 178.8 29.3)">5</text>
<text x="201" y="29.2">11</text>
<text x="201.4" y="24.1">4</text>
<text x="201.4" y="26.7">8</text>
<text x="220" y="29.2">10</text>
<text x="220.5" y="24.1">3</text>
<text x="220.5" y="26.7">9</text>
<text x="10.4" y="35.9">A</text>
<text x="65.8" y="32.5" transform="rotate(-90 65.8 32.5)">1</text>
<text x="116.4" y="34.3">1</text>
<text x="136.7" y="34.3">3</text>
<text x="173.5" y="33">2</text>
<text x="186.8" y="33">4</text>
<text x="201" y="33">13</text>
<text x="201.4" y="35.6">5</text>
<text x="285.4" y="35.9">A</text>
<text x="178.8" y="38.2" transform="rotate(-90 178.8 38.2)">3</text>
<text x="201" y="40.6">12</text>
<text x="201.4" y="38.1">6</text>
<text x="201.4" y="44.4">7</text>
<text x="271.3" y="44.4">5</text>
<text x="271.3" y="47">9</text>
<text x="271.3" y="49.5">4</text>
<text x="271.3" y="52.1">8</text>
<text x="200.2" y="54.6">3</text>
<text x="200.2" y="57.1">7</text>
<text x="271.3" y="59.7">2</text>
<text x="271.3" y="54.6">3</text>
<text x="271.3" y="57.1">7</text>
<text x="200.2" y="62.2">1</text>
<text x="200.2" y="64.8">4</text>
<text x="220" y="64.8">12</text>
<text x="220" y="62.2">13</text>
<text x="271.3" y="64.8">1</text>
<text x="271.3" y="62.2">6</text>
<text x="200.2" y="68.6">5</text>
<text x="200.2" y="71.1">8</text>
<text x="199.7" y="77.5">11</text>
<text x="199.7" y="74.9">14</text>
<text x="220" y="74.9">10</text>
<text x="220.5" y="77.5">9</text>
<text x="271.3" y="77.5">5</text>
<text x="200.2" y="82.5">2</text>
<text x="271.3" y="82.5">4</text>
<text x="271.3" y="80">9</text>
<text x="10.4" y="85.9">B</text>
<text x="200.2" y="85.1">6</text>
<text x="271.3" y="87.6">3</text>
<text x="271.3" y="85.1">8</text>
<text x="285.4" y="85.9">B</text>
<text x="26.2" y="91.4">1</text>
<text x="271.3" y="92.7">2</text>
<text x="271.3" y="95.2">6</text>
<text x="271.3" y="90.2">7</text>
<text x="26.2" y="99.1">2</text>
<text x="26.2" y="96.5">3</text>
<text x="271.3" y="97.8">1</text>
<text x="17.5" y="106.1" transform="rotate(-90 17.5 106.1)">5</text>
<text x="20.1" y="106.1" transform="rotate(-90 20.1 106.1)">4</text>
<text x="35.3" y="103.6" transform="rotate(-90 35.3 103.6)">3</text>
<text x="40.4" y="103.6" transform="rotate(-90 40.4 103.6)">5</text>
<text x="201.4" y="106.7">8</text>
<text x="219.2" y="106.7">7</text>
<text x="37.8" y="112.5" transform="rotate(-90 37.8 112.5)">4</text>
<text x="201.4" y="113">1</text>
<text x="201.4" y="110.5">4</text>
<text x="113.8" y="118.1">1</text>
<text x="138.7" y="118.1">16</text>
<text x="201.4" y="116.8">2</text>
<text x="201.4" y="119.4">3</text>
<text x="219.2" y="114.3">6</text>
<text x="113.8" y="120.6">2</text>
<text x="113.8" y="123.2">3</text>
<text x="113.8" y="125.7">4</text>
<text x="138.7" y="125.7">13</text>
<text x="138.7" y="123.2">14</text>
<text x="138.7" y="120.6">15</text>
<text x="201.4" y="123.2">5</text>
<text x="113.8" y="128.3">5</text>
<text x="113.8" y="130.8">6</text>
<text x="138.7" y="130.8">11</text>
<text x="138.7" y="128.3">12</text>
<text x="10.4" y="135.9">C</text>
<text x="113.8" y="133.3">7</text>
<text x="113.8" y="135.9">8</text>
<text x="138.7" y="133.3">10</text>
<text x="139.2" y="135.9">9</text>
<text x="285.4" y="135.9">C</text>
<text x="32.5" y="139.7">1</text>
<text x="37.6" y="139.7">2</text>
<text x="117.6" y="143.5">1</text>
<text x="134.9" y="143.5">10</text>
<text x="32.5" y="147.3">1</text>
<text x="37.6" y="147.3">2</text>
<text x="117.6" y="146">2</text>
<text x="117.6" y="149.9">3</text>
<text x="134.9" y="149.9">12</text>
<text x="135.4" y="146">9</text>
<text x="201.4" y="146">1</text>
<text x="201.4" y="148.6">4</text>
<text x="220.5" y="146">5</text>
<text x="32.5" y="154.9">1</text>
<text x="37.6" y="154.9">2</text>
<text x="117.6" y="152.4">4</text>
<text x="134.9" y="152.4">11</text>
<text x="201.4" y="152.4">2</text>
<text x="201.4" y="154.9">3</text>
<text x="220.5" y="151.1">7</text>
<text x="233.9" y="150.6">L2</text>
<text x="117.6" y="156.2">5</text>
<text x="117.6" y="158.7">6</text>
<text x="134.9" y="158.7">13</text>
<text x="134.9" y="156.2">14</text>
<text x="201.4" y="158.7">8</text>
<text x="220.5" y="157.5">6</text>
<text x="32.5" y="162.6">1</text>
<text x="37.6" y="162.6">2</text>
<text x="117.6" y="162.6">7</text>
<text x="117.6" y="165.1">8</text>
<text x="134.9" y="165.1">15</text>
<text x="134.9" y="162.6">16</text>
<text x="117.6" y="175.3">1</text>
<text x="117.6" y="177.8">2</text>
<text x="135.4" y="177.8">7</text>
<text x="135.4" y="175.3">8</text>
<text x="10.4" y="185.9">D</text>
<text x="117.6" y="181.6">3</text>
<text x="117.6" y="184.1">4</text>
<text x="135.4" y="184.1">5</text>
<text x="135.4" y="181.6">6</text>
<text x="285.4" y="185.9">D</text>
<text x="35" y="199.9">1</text>
<text x="85" y="199.9">2</text>
<text x="135" y="199.9">3</text>
<text x="185" y="199.9">4</text>
<text x="235" y="199.9">5</text>
<text x="285" y="199.9">6</text>
</g>
<g font-size="1.8" fill="#008484">
<text x="45.8" y="16.2">VBUS</text>
<text x="80.2" y="16.5">+3.3V</text>
<text x="99.2" y="16.2">VBUS</text>
<text x="140" y="16.5">+5VD</text>
<text x="195.9" y="13.9">+5VD</text>
<text x="128.4" y="21.3">C5</text>
<text x="129.6" y="23.8">470 pF/5 kV</text>
<text x="176.8" y="22.8">+5VD</text>
<text x="205.5" y="22.5">IN1</text>
<text x="205.5" y="18.7">VDD</text>
<text x="212.7" y="22.5">OUT1</text>
<text x="59.4" y="25">VIN</text>
<text x="66.7" y="28.4" transform="rotate(-90 66.7 28.4)">GND</text>
<text x="67.7" y="25">VOUT</text>
<text x="106.2" y="30">4.7u</text>
<text x="106.9" y="26.2">L1</text>
<text x="120.4" y="28.8">+Vin</text>
<text x="128.7" y="28.8">+Vout</text>
<text x="205.5" y="25">IN2</text>
<text x="205.5" y="27.6">IN3</text>
<text x="212.7" y="25">OUT2</text>
<text x="212.7" y="27.6">OUT3</text>
<text x="49" y="30.2">C1</text>
<text x="49.2" y="35.2">4.7u</text>
<text x="83.3" y="30.2">C2</text>
<text x="83.5" y="35.2">4.7u</text>
<text x="97.9" y="31.4">C3</text>
<text x="120.4" y="35.2">-Vin</text>
<text x="129.1" y="35.2">-Vout</text>
<text x="205.5" y="30.1">IN4</text>
<text x="205.5" y="33.9">CON1</text>
<text x="212.7" y="30.1">OUT4</text>
<text x="98" y="36.5">10u</text>
<text x="205.5" y="36.4">CON2</text>
<text x="205.5" y="39">CON3</text>
<text x="205.5" y="41.5">CON4</text>
<text x="278.4" y="41.6">J2</text>
<text x="46.3" y="42.9">GND</text>
<text x="64.1" y="42.9">GND</text>
<text x="80.6" y="42.9">GND</text>
<text x="99.6" y="42.9">GND</text>
<text x="111.1" y="42.9">GND</text>
<text x="139.6" y="42.2">GNDD</text>
<text x="176.5" y="44.8">GNDD</text>
<text x="205.5" y="45.3">VSS</text>
<text x="246.8" y="43.1">+12V</text>
<text x="252.9" y="45.4">D6</text>
<text x="170.5" y="50.7">+5VD</text>
<text x="195.5" y="49.9">GNDD</text>
<text x="253.4" y="50.5">D</text>
<text x="204.2" y="55.5">VDD1</text>
<text x="204.2" y="58">VDD2</text>
<text x="173.5" y="61.9">C7</text>
<text x="179.8" y="61.9">C8</text>
<text x="204.2" y="63.1">TXD1</text>
<text x="204.2" y="65.7">RXD1</text>
<text x="211.3" y="63.1">CANH1</text>
<text x="211.5" y="65.7">CANL1</text>
<text x="259" y="63.2">GNDD</text>
<text x="173.7" y="67">0.1u</text>
<text x="180" y="67">0.1u</text>
<text x="204.2" y="69.5">TXD2</text>
<text x="277.6" y="69.5">DB9</text>
<text x="170.1" y="72.7">GNDD GNDD</text>
<text x="204.2" y="72">RXD2</text>
<text x="204.2" y="75.8">STBY1</text>
<text x="211.3" y="75.8">CANH2</text>
<text x="246.8" y="76.1">+12V</text>
<text x="278.4" y="74.6">J3</text>
<text x="204.2" y="83.4">VSS1</text>
<text x="204.2" y="78.4">STBY2</text>
<text x="211.5" y="78.4">CANL2</text>
<text x="252.9" y="78.4">D7</text>
<text x="253.4" y="83.5">D</text>
<text x="15.3" y="88.6">USB_B</text>
<text x="15.4" y="86">J1</text>
<text x="26.8" y="86">VBUS</text>
<text x="204.2" y="86">VSS2</text>
<text x="19.5" y="92.3">VBUS</text>
<text x="187.1" y="93.9">+12V</text>
<text x="194.3" y="90.5">GNDD</text>
<text x="194.6" y="93.9">+5VD</text>
<text x="221.4" y="93.9">+12V</text>
<text x="22.1" y="97.4">D+</text>
<text x="213.5" y="98.7">C9</text>
<text x="218.7" y="101.3">10u</text>
<text x="259" y="96.2">GNDD</text>
<text x="18.4" y="103.4" transform="rotate(-90 18.4 103.4)">Shield</text>
<text x="21" y="103.4" transform="rotate(-90 21 103.4)">GND</text>
<text x="105.6" y="106.6">+3.3V</text>
<text x="148.9" y="106.6">+5VD</text>
<text x="183.8" y="105.1">R16</text>
<text x="189.9" y="106.1" transform="rotate(-90 189.9 106.1)">3.9k</text>
<text x="191.4" y="105.1">R18</text>
<text x="197.6" y="106.1" transform="rotate(-90 197.6 106.1)">4.7k</text>
<text x="205.5" y="107.6">VREN</text>
<text x="209.5" y="104.5">GNDD</text>
<text x="212.4" y="107.6">VBB</text>
<text x="277.6" y="102.6">DB9</text>
<text x="36.2" y="108.2" transform="rotate(-90 36.2 108.2)">IO1</text>
<text x="38.7" y="109.7" transform="rotate(-90 38.7 109.7)">GND</text>
<text x="41.3" y="108.2" transform="rotate(-90 41.3 108.2)">IO2</text>
<text x="100.5" y="108.9">C4</text>
<text x="155.1" y="108.9">C6</text>
<text x="205.5" y="113.9">RXD</text>
<text x="205.5" y="111.4">TXD</text>
<text x="18.4" y="115.3">GND</text>
<text x="36.1" y="119.1">GND</text>
<text x="93.3" y="117.8">GND</text>
<text x="100.7" y="116.5">0.1u</text>
<text x="117.9" y="119">VDD1</text>
<text x="131.4" y="119">VDD2</text>
<text x="154" y="116.5">0.1u</text>
<text x="160" y="117.2">GNDD</text>
<text x="205.5" y="117.7">CS</text>
<text x="211.3" y="115.2">LBUS</text>
<text x="227.7" y="118.9">C10</text>
<text x="117.9" y="121.5">A1</text>
<text x="117.9" y="124.1">A2</text>
<text x="133.9" y="124.1">B2</text>
<text x="133.9" y="121.5">B1</text>
<text x="192.7" y="122.4">R17</text>
<text x="192.8" y="120.3">33k</text>
<text x="205.5" y="120.3">WAKE</text>
<text x="205.5" y="124.1">VSS</text>
<text x="228" y="121.4">220p</text>
<text x="117.9" y="126.6">A3</text>
<text x="117.9" y="129.2">A4</text>
<text x="117.9" y="131.7">A5</text>
<text x="133.9" y="131.7">B5</text>
<text x="133.9" y="129.2">B4</text>
<text x="133.9" y="126.6">B3</text>
<text x="195.5" y="128.6">GNDD</text>
<text x="222.2" y="128.6">GNDD</text>
<text x="263.8" y="131.3">R22</text>
<text x="264.9" y="129.2">0</text>
<text x="34.4" y="137.9">D1</text>
<text x="117.9" y="134.2">A6</text>
<text x="117.9" y="136.8">GND1</text>
<text x="131.2" y="136.8">GND2</text>
<text x="133.9" y="134.2">B6</text>
<text x="195.9" y="132">+5VD</text>
<text x="222.7" y="132">+12V</text>
<text x="227.7" y="136.7">C11</text>
<text x="23.9" y="140.7">100</text>
<text x="24.3" y="142.7">R1</text>
<text x="31.3" y="143">LED_GRN</text>
<text x="106" y="141.9">GND</text>
<text x="112" y="139.6">+3.3V</text>
<text x="143.8" y="143.2">+5VD</text>
<text x="148.5" y="141.3">GNDD</text>
<text x="192.7" y="140.7">R19</text>
<text x="198.8" y="141.7" transform="rotate(-90 198.8 141.7)">2.7k</text>
<text x="228.8" y="141.9">C12</text>
<text x="235.6" y="139.2">100p</text>
<text x="23.9" y="148.3">100</text>
<text x="34.4" y="145.6">D2</text>
<text x="96.7" y="145.7">R5</text>
<text x="96.7" y="148.3">R6</text>
<text x="100.1" y="147">100</text>
<text x="100.1" y="149.5">100</text>
<text x="121.7" y="144.4">A1</text>
<text x="121.7" y="146.9">K1</text>
<text x="130.1" y="144.4">C1</text>
<text x="130.2" y="146.9">E1</text>
<text x="143.8" y="149.5">+5VD</text>
<text x="157.1" y="144.5">R12</text>
<text x="157.3" y="147">10k</text>
<text x="205.5" y="146.9">TxD</text>
<text x="205.5" y="149.5">RxD</text>
<text x="212.6" y="146.9">VBAT</text>
<text x="235.3" y="144.5">0.1u</text>
<text x="237.1" y="147">R21</text>
<text x="237.8" y="149.5">1k</text>
<text x="241.2" y="147.6">GNDD</text>
<text x="23.9" y="155.9">100</text>
<text x="24.3" y="150.3">R2</text>
<text x="29.5" y="150.6">LED_YELLOW</text>
<text x="34.4" y="153.2">D3</text>
<text x="96.7" y="150.8">R7</text>
<text x="96.7" y="153.4">R8</text>
<text x="96.7" y="155.9">R9</text>
<text x="100.1" y="152.1">100</text>
<text x="100.1" y="154.6">100</text>
<text x="121.7" y="150.7">A2</text>
<text x="121.7" y="153.3">K2</text>
<text x="130.1" y="150.7">C2</text>
<text x="130.2" y="153.3">E2</text>
<text x="143.8" y="155.9">+5VD</text>
<text x="157.1" y="150.8">R13</text>
<text x="157.3" y="153.4">10k</text>
<text x="205.5" y="153.3">MODE0</text>
<text x="205.5" y="155.8">MODE1</text>
<text x="212.3" y="152">CANH</text>
<text x="237.2" y="153.2">47u</text>
<text x="242.7" y="155.9">D5</text>
<text x="253.1" y="154.5">C13</text>
<text x="24.3" y="157.9">R3</text>
<text x="29.5" y="158.3">LED_YELLOW</text>
<text x="34.4" y="160.8">D4</text>
<text x="94.9" y="158.4">R10</text>
<text x="100.1" y="157.2">100</text>
<text x="100.1" y="159.7">100</text>
<text x="121.7" y="157.1">A3</text>
<text x="121.7" y="159.6">K3</text>
<text x="130.1" y="157.1">C3</text>
<text x="130.2" y="159.6">E3</text>
<text x="157.1" y="157.2">R14</text>
<text x="157.3" y="159.7">10k</text>
<text x="205.5" y="159.6">GND</text>
<text x="212.4" y="158.4">LOAD</text>
<text x="226.9" y="158.4">2.7k</text>
<text x="227" y="160.5">R20</text>
<text x="239.2" y="158.4">ESD9X5</text>
<text x="253.4" y="159.5">100p</text>
<text x="23.9" y="163.5">100</text>
<text x="24.3" y="165.6">R4</text>
<text x="29.5" y="165.9">LED_YELLOW</text>
<text x="112" y="167.6">+3.3V</text>
<text x="121.7" y="163.4">A4</text>
<text x="121.7" y="166">K4</text>
<text x="130.1" y="163.4">C4</text>
<text x="130.2" y="166">E4</text>
<text x="143.8" y="162.2">+5VD</text>
<text x="157.1" y="163.5">R15</text>
<text x="157.3" y="166.1">10k</text>
<text x="195.5" y="165.4">GNDD</text>
<text x="245.1" y="165.4">GNDDGNDD</text>
<text x="18.4" y="172.4">GND</text>
<text x="34.3" y="172.4">Boot Switch</text>
<text x="41.6" y="169.9">JP1</text>
<text x="141.9" y="173.7">R11</text>
<text x="146.5" y="170.1">+12V</text>
<text x="161.2" y="170.5">GNDD</text>
<text x="43.8" y="178.8">GND</text>
<text x="121.7" y="176.1">A1</text>
<text x="121.7" y="178.7">K1</text>
<text x="130.1" y="176.1">C1</text>
<text x="130.2" y="178.7">E1</text>
<text x="142.5" y="176.2">1k</text>
<text x="121.7" y="182.5">A2</text>
<text x="121.7" y="185">K2</text>
<text x="130.1" y="182.5">C2</text>
<text x="130.2" y="185">E2</text>
<text x="137.1" y="189.6">GNDD</text>
</g>
<text font-size="1.1" fill="#008484" x="179.5" y="32.4" transform="rotate(-90 179.5 32.4)">+</text>
</svg>
